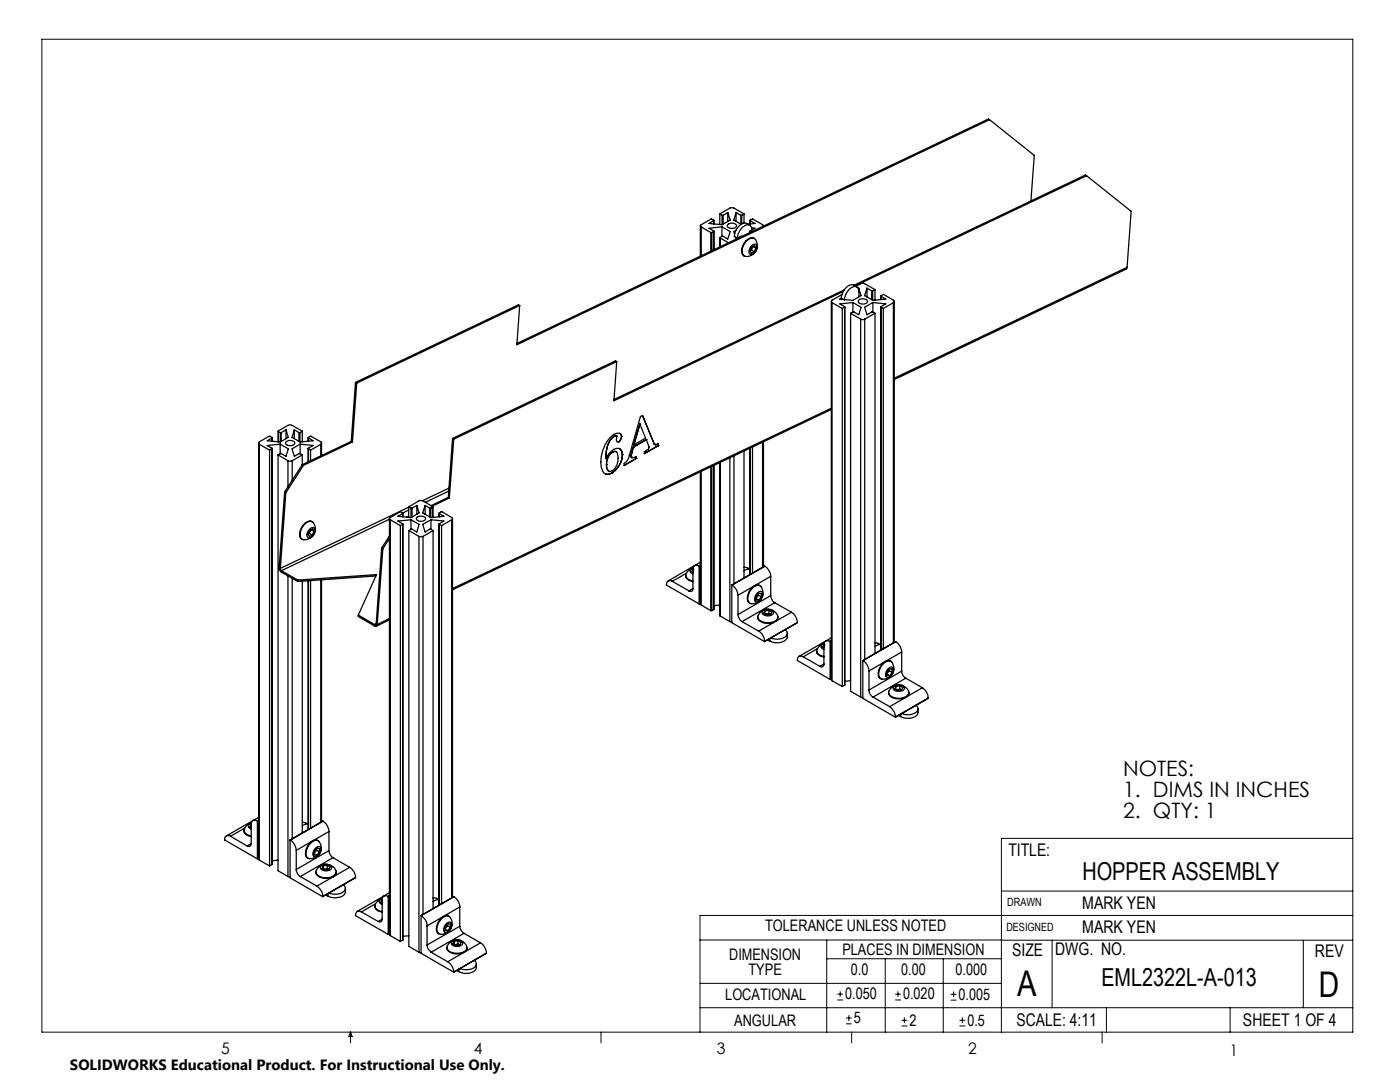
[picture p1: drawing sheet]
<svg xmlns="http://www.w3.org/2000/svg" width="279mm" height="216mm" viewBox="0 0 279 216" stroke-linecap="round" stroke-linejoin="round" font-family="sans-serif">
<g fill="none" stroke="#000" stroke-width=".2">
<path d="M8.4 7.8h261.6v198.2h-261.6zM199.8 177.8h70.2M270 167.3h-70.2v38.7M139.7 187.6h60.2M139.7 196.2h60.1M165 187.6v18.4M165 191.3h34.8M167.1 199.5h1.1M167.1 198.4h1.1M167.7 197.8v1.1M176.7 191.3v14.7M178.6 199.5h1.2"/>
<path d="M178.6 198.4h1.2M179.2 197.8v1.1M188.2 191.3v14.7M189.7 199.6h1.2M189.7 198.4h1.2M190.3 197.8v1.2M199.8 187.6h70.2M210 187.6v13.5M260.1 187.6v13.5M270 182.7h-130.3v23.3M70 206v2.1M70 206l.3 .8h-.7z"/>
<path d="M119.9 206v2.1M139.7 201.1h130.3M168.8 204.3h1.2M168.8 203.1h1.2M169.4 202.6v1.1M170 206v2.1M179.9 204.7h1.2M179.9 203.6h1.2M180.5 203v1.2M191.5 204.7h1.2M191.5 203.6h1.2M192.1 203v1.2"/>
<path d="M220 206v2.1M220.8 201.1v4.9M245.5 201.1v4.9"/>
</g>
<g fill="none" stroke="#000" stroke-width=".25">
<path d="M197.5 23.9l-94.3 44.9 .5-7.8M197.5 23.9l8.9 7.1-.7 9.1M197.5 23.9l-.2-.2-94.1 44.8M216.9 35.1l-46.3 21.9M216.9 35.1l8.8 7.1-.8 11.1M216.9 35.1l-.3-.2-46.2 22M139.8 45v6.1M139.9 45.3l2 1.1M139.9 45.3v5.7M141.9 46.4h.2M141.9 46.4v3.7M142.1 46.4v3.6"/>
<path d="M142.4 44l.1-.1-.5-.2-2.1 1.1a.24 .24 0 0 0-.1 .3 .24 .24 0 0 0 .1 .2M142.4 46.2l-.3 .2M142.4 44l-.9 .6 2.6 .2M142.4 44v.7M142.4 46.2v3.6M142.5 44v.7M142.5 46.1v3.7M143.7 42.7l2.1-1.2h.7l2 1.2M143.7 42.7l.4 .3M143.7 42.7v2.1M143.7 47.4v1.8M143.7 47.5l1.7 .9"/>
<path d="M143.7 47.5v1.7M144.1 45.3l1.6 .9-.5 1.5-1.1-.5M144.1 45.3l-2.6 .2 1 .6-.1 .1M144.1 45.3v1.9M144.1 47.2l-.4 .3M144.1 43h.2M144.1 43v1.8M144.3 43v1.7M145.2 44.8a1.19 1.19 0 0 1 1.8 .2 1.09 1.09 0 0 1-1.9 0zM145.2 42.4l.5 1.5-1.6 .9M145.2 42.4l-.9 .6M145.2 42.4v1.8"/>
<path d="M146.9 46l-.5 .2 .2 .5M146.9 42.4l.9 .6M146.9 42.4l-.5 1.5 1.5 .8M146.9 42.4v1.8M147.8 43h.2M147.8 43v1.7M148 43v1.7M148.1 47.2l-.2-.1-1 .6-.1-.4M148.5 42.7l-.5 .3M148.5 42.7v1.8M149.3 47.8a1.09 1.09 0 0 1 1.3-.2 1.09 1.09 0 0 1 .5 1.2 2.05 2.05 0 0 1-2.7 2.2 2.44 2.44 0 0 1 .9-3.2zM149.6 44.9l-.6-.3a1.83 1.83 0 0 0-2 1.2l-.5 1.4 .7 .4a2.75 2.75 0 0 1 2.1-2.8 .94 .94 0 0 1 .8 1.1"/>
<path d="M149.7 44v.7M149.7 46.1v.3M149.7 50.1l.2 .4 .6-.3M149.7 44v-.1l.5-.2 2.1 1.2v.2M149.7 44l1 .6-1.4 .1M149.7 46.2l.2 .1M149.7 46.2v.2M149.9 49.1a.72 .72 0 0 1 1.1-.3 1.47 1.47 0 0 1-1.2 2l-.2-.1a1.3 1.3 0 0 1 .3-1.6zM150 49.9l-.3 .1M150 49.9l.5 .3M150 45.5h.7l-1 .6v.1M150.3 49.2l-.3 .7"/>
<path d="M150.3 49.2l.5 .3M150.5 47.6a1.3 1.3 0 0 0-1.7 .5 2.33 2.33 0 0 0-.5 2.8l.2 .2M150.8 49.5l-.3 .7M150.8 49.5l-.2-.5-.6 .3-.3 .8M152.4 45v.1M167.9 59.5l-.3 .2 .7 .1M167.9 59.5v.2M168 58.8l-1.9 1.1-.2 .2 .2 .3M168.3 58.2l-45.8 21.8 .6-7.9M168.5 57.9l-46 21.8M170.8 57.2l1-.6 .5-.1 2.3 1.3M171 57.3l-.6-.4a1.83 1.83 0 0 0-2.1 1.2l-.4 1.4"/>
<path d="M171.3 59.9a1.19 1.19 0 0 1 1.8 .2 1.09 1.09 0 0 1-1.8 0zM171.4 57.5l.4 1.5-1.6 .9-1.5-.1M171.4 57.5l-.1 .1M171.4 57.5v.3M171.4 59.2v-1a.88 .88 0 0 0-.4-.9 .88 .88 0 0 0-1 .1 3.3 3.3 0 0 0-1.5 2.5l-.6-.4M173 57.5l1 .5M173 57.5l-.5 1.5 1.7 .9 2.6-.2-.9-.6M173 57.5v1.8M174 58h.2M174 58v1.8M174.2 58v1.9M174.6 57.8l-.4 .2"/>
<path d="M174.6 57.8v2.1M175.8 59.1v.7M175.9 59.1l-.1-.1 .5-.3 2 1.2a.26 .26 0 0 1 .2 .2 .26 .26 0 0 1-.2 .3M175.9 59.1v.7M224.9 53.3l-.1 .4-46.3 22M224.9 53.3l-46.4 22.2M70.9 76.3l.3 .1M70.9 76.3l-.8 11.8M71.2 76.4l-.9 11.8M103.7 61l-32.5 15.4M103.7 61l-.2-.2-32.6 15.5M123.1 72.1l-32.5 15.5"/>
<path d="M123.1 72.1l-.3-.1-32.5 15.5M165.9 60.1v75.5l.2 .2M166.1 60.4l2 1.2M166.1 60.4v75.4M168.1 61.6v75.4M168.6 61.3l-.5 .3M168.6 61.3v75.4M168.6 61.2v75.5M169.8 62.5l2 1.2M169.8 62.5v75.4l2 1.2M170.2 60.4l1.6 .9-.4 1.5-1-.6-.2 .1M170.2 60.4l-2.6 .2 1 .7"/>
<path d="M170.2 62.3l-.4 .2M170.2 60.4v1.9M171.8 63.7l.3 .1 .5-.1M171.8 63.7v75.4M172.6 63.7v67.9M174.2 60.4l2.6 .2-1 .6 .1 .1M174.2 60.4l-1.7 .9 .5 1.5 1-.6 .6 .3M174.2 60.4v1.9M174.6 62.5l-2 1.2M174.6 62.5v67.9M175.8 61.2v68.5M175.9 61.3l.4 .3"/>
<path d="M175.9 61.3v68.4M176.3 61.6v67.8M178.3 60.4l-2 1.2M178.3 60.4v67.9M178.5 60.1v68.1M51.6 88.4v83.1l.2 .1M51.8 88.7l2 1.1M51.8 88.7v82.9M53.8 89.8v83M54.3 87.4v-.1l-.6-.2-1.9 1.1-.2 .1 .2 .4M54.3 89.5l-.5 .3M54.3 87.4l-1 .5 2.6 .3"/>
<path d="M54.3 87.4v.7M54.3 89.5v83M54.3 87.3v.8M55.5 90.8l2 1.1M55.5 90.8v82.9l2 1.2M55.5 86v2.2M55.6 86.1l.4 .2M55.6 86.1v2.1M55.9 88.6l-2.6 .3 1 .5v.1M55.9 88.6l1.6 1-.4 1.5-1.1-.6M55.9 88.6v1.9M56 86.3h.1"/>
<path d="M56 90.5l-.5 .3M56 86.3v1.9M56.1 86.3v1.8M56.8 98.2l.2 .1M56.8 98.2l-1.1 15.1M57 88.2a1.19 1.19 0 0 1 1.8 .2 1.09 1.09 0 0 1-1.8 0zM57 98.3l-1 15.1M57.1 85.8l.4 1.5-1.6 .9M57.1 85.8l-1 .5M57.1 85.8v1.7M57.5 91.9l.3 .1 .5-.1M57.5 91.9v5.3"/>
<path d="M58.3 91.9v4M58.7 85.8l1 .5M58.7 85.8l-.4 1.5 1.6 .9 2.6-.3-.9-.5M58.7 85.8v1.7M59.7 86.3h.2M59.7 86.3v1.8M59.9 86.3v1.9M59.9 88.6l2.6 .3-1 .5 .1 .1M59.9 88.6l-1.6 1 .4 1.5 1-.6 .6 .3M59.9 88.6v1.9M60.3 86l-2-1.1-.5-.1-2.2 1.2v.1M60.3 86l-.4 .3"/>
<path d="M60.3 90.8l-2 1.1M60.3 86v2.2M60.3 90.8v1.9M60.3 92.7l.3 .2M60.3 92.7l-3.5 5.5M60.6 92.9l-3.6 5.4M61.5 87.3v.8M61.5 89.5v2.7M61.6 87.4l-.1-.1 .5-.3 2 1.2 .2 .1-.2 .4M61.6 89.5l.4 .3M61.6 87.4v.7M61.6 89.5v2.6"/>
<path d="M62 89.8v2.1M64 88.7l-2 1.1M64 88.7v2.3M64.2 88.4v2.5M70.1 88.1l.2 .1M70.1 88.1l-9.8 4.6M70.3 88.2l-9.7 4.7M89.5 99.2l.2 .2M89.5 99.2l-3.5 1.7M89.6 98l-4.7 2.2M89.6 97.4l-5.3 2.5M89.7 99.4l-3.4 1.6"/>
<path d="M90.3 87.5l.3 .1M90.3 87.5l-.8 11.7M90.6 87.6l-.9 11.8M120.9 91.1v.4M120.9 91.1h.1M120.9 91.5h.1M121 92.7l.1 .7 .4 .6M121 92.7h.1M122.1 94.4l-.6 .2h-.6M122.1 94.4h.1M122.3 90.2a2.78 2.78 0 0 0-1.3 2.5M122.3 90.2a.58 .58 0 0 1 .9 .1 2.82 2.82 0 0 1-1.5 3.8h-.1"/>
<path d="M122.3 90.2h.1M122.6 87.1a4.6 4.6 0 0 0-1.7 4M122.6 87.1h.1M122.9 90.1l-.6 .1M123 87l-.4 .1M123 87h.1M123 87v1l.1 .1h.4M123.5 88.1h.1M123.5 88.1l-.2 .1M123.7 89.6l.4 .5 .1 .6M123.9 86.6l.1 .5M124 87.1l-.1 .6-.4 .4"/>
<path d="M124 87.1v-.4l-.4-.2a2.54 2.54 0 0 0-2.4 1.5 6.6 6.6 0 0 0-.9 6.1 1.16 1.16 0 0 0 1.8 .3M124 87.1h.1M124.2 90.7a4.4 4.4 0 0 1-2.1 3.7M124.2 90.7l-.1-.6a1 1 0 0 0-1.6-.4 4.1 4.1 0 0 0-1.6 1.8M124.2 90.7h.1M125.9 91.1l.2 .3 .9-.3v.4M125.9 91.1l.1 .2M125.9 91.1h.1M126 90.4l-.1 .7M126 90.4h.1M126.4 89.2h.1M126.4 89.2l-.4 1.2"/>
<path d="M126.5 88.8h.1M127 91.5h.1M127.7 84.6h.1M127.7 84.6l-1.2 4.2M127.7 84.6l1.1 2.8-2.3 1.4M129 87.7l.5 1.7-.9 .7v.4l2.7-1.6M129 87.7h.1M129 87.7l-2.6 1.5M130.6 88.6l-2.4-5.7-.4 .2-2.2 7.8a2.13 2.13 0 0 1-1 1.6v.4l2.4-1.4M130.6 88.6l.2 .2 .5-.3v.4M130.6 88.6l.1 .2M130.6 88.6h.1"/>
<path d="M131.3 88.9h.1M139.8 94.2v26.3l.1 .2M139.9 94.1v26.6M141.9 93.2v28.6M142.1 93.1v28.7M142.4 92.9v28.7M142.5 92.9l-.1 28.7M143.7 92.3v30.6M145.7 91.3v32.7M146.5 90.9v25.6M148.5 90v25.3M149.7 89.4v25.2"/>
<path d="M150.2 89.2v25.1M152.2 88.2v25M152.4 88.2v24.9M165.9 81.7l-75.6 36M165.9 81.5l-75.6 35.9M55.7 113.3l.2 .6 .3 .3M55.7 113.3l.3 .1M56 113.4l.2 .5M56.2 113.9l3.2 1.8M56.2 113.9v.3M56.2 114.2l3.2 1.8M57.5 114.9v60"/>
<path d="M58.3 115.4v52M59.4 115.7l15.7-1-3.6 8M59.4 115.7v.3M60.3 116v50.2M60.7 104.7a1.13 1.13 0 0 1 2-.2 2.1 2.1 0 0 1-.2 2.4 2.1 2.1 0 0 1-2.3 .7 2.21 2.21 0 0 1 .5-2.9zM61.5 115.9v49.6M61.5 106.6l.2 .5 .6-.3M61.6 115.9v49.6M61.7 106.4l-.2 .2M61.7 106.4l.6 .4M62 105.4l.5-.1a1.2 1.2 0 0 1-.4 1.9l-.5 .2a1.06 1.06 0 0 1 .1-1.7zM62 115.9v49.3"/>
<path d="M62.3 104.1a1.28 1.28 0 0 0-1.7 .6 2.11 2.11 0 0 0-.4 2.9h.1M62.7 106l-.3-.4-.6 .2-.3 .8M62.7 106l-.4 .8M62.7 106l-.6-.3-.4 .7M64 115.7v48.4M64.2 115.7v48.3M75 114.9l-15.6 1.1M76.2 109.4l.2 .1M76.2 109.4l-1.1 15.1M76.4 109.5l-1.1 15.1M77.7 103.5v82.9l.2 .3M77.7 107.5l-1.3 2"/>
<path d="M77.7 107l-1.5 2.4M77.7 103.6l-21.5 10.3M77.9 103.7l2 1.2M77.9 103.7v83M79.9 104.9v83M80.4 102.4l-.5-.3-2 1.2a.24 .24 0 0 0-.2 .2 .24 .24 0 0 0 .2 .2M80.4 102.4l-1 .6 2.6 .3M80.4 102.4v.7M80.4 104.6v83M81.6 101.1l2.1-1.2h.5l2.2 1.2-.1 .1M81.6 101.1l.4 .3M81.6 101.1v2.2"/>
<path d="M81.6 103l-.4 .2M81.6 101.2l-25.6 12.2M81.6 101.8l-1.2 .6M81.6 105.9l2 1.1M81.6 105.9v82.9l2 1.2M82 101.4h.2M82 103.7l1.6 .9-.4 1.6-1-.6-.6 .3M82 103.7l-2.6 .3 1 .5-.5 .4M82 101.4v1.9M82 103.7v1.9M82.2 101.4v1.8M83.1 103.3a1.19 1.19 0 0 1 1.8 .2 1.09 1.09 0 0 1-1.8 0z"/>
<path d="M83.2 100.9l.4 1.4-1.6 1M83.2 100.9l-1 .5M83.2 100.9v1.7M83.6 107h.8M83.6 107v83M84.4 107v75.5M84.8 100.9l1 .5M84.8 100.9l-.5 1.4 1.7 1 2.6-.3-.9-.5M84.8 100.9v1.7M85.8 101.4h.2M85.8 101.4v1.8M86 101.4v1.9"/>
<path d="M86 103.7l2.6 .3-1 .5 .1 .1M86 103.7l-1.7 .9 .5 1.6 1-.6 .6 .3M86 103.7v1.9M86.3 101.2l-.3 .2M86.3 101.2v2.1M86.4 101.1v2.2M86.4 105.9v75.4M86.4 105.9l-2 1.1M87.6 102.4v.7M87.6 104.6v76M87.7 102.5l.3-.4h.2l1.9 1.2a.24 .24 0 0 1 .2 .2 .24 .24 0 0 1-.2 .2M87.7 104.6l.4 .3"/>
<path d="M87.7 102.5v.6M87.7 104.6v76M88.1 104.9v75.4M90.1 103.7l-2 1.2M90.1 103.7v75.4M90.3 103.5v75.6M134.2 116a.73 .73 0 0 0-.9-.1 .73 .73 0 0 0-.3 .8l6.5 3.8M134.2 116l3.3 1.9M136.8 114.8a1.43 1.43 0 0 0 1.5 1.3M137 114.4l-2.8 1.6M138.3 114.5l-.5-.4a.64 .64 0 0 1 .5-.8 1.74 1.74 0 0 0-1.4 1.8 1.79 1.79 0 0 0 1.4 .8M138.3 113.6h.1"/>
<path d="M138.3 117.4a.48 .48 0 0 1-.2 .6 .48 .48 0 0 1-.6-.1M138.3 113.6l-.2 .5 .2 .1M138.3 113.6v3.8M138.3 117.4l-.8 .5M138.6 112.9l-5.3 3M139.5 112.9a.73 .73 0 0 0-.8-.1 .73 .73 0 0 0-.4 .8M139.5 112.9v.1M139.5 113v7.5M139.8 112.2l-1.2 .7M139.8 112.8l-.3 .2M139.8 112.7l-.3 .2M146 116.7v7.5l6.6 3.8"/>
<path d="M146 116.7h.1M146.1 116.7a2.71 2.71 0 0 1 1.2 2.1M147.3 118.8v3.8M148.5 113.2l.7 .1 .5 .3h-.6l-.6 .3M150.3 117.2a1.1 1.1 0 0 1 1.6-.1 2.12 2.12 0 0 1 0 2.4 2.12 2.12 0 0 1-2.3 .9 1.76 1.76 0 0 1 0-2.4zM150.9 119.5l.5 .2M151.1 118.3a.63 .63 0 0 1 1-.1 1.43 1.43 0 0 1-1.2 1.9 1.19 1.19 0 0 1 .2-1.8zM151.3 118.8l-.4 .5M151.3 118.5v.3M151.3 118.8l.6 .3M151.7 116.9a1.42 1.42 0 0 0-1.9 .6l-.3 .5a1.7 1.7 0 0 0 .1 2.4M151.9 119.1v-.7h-.5l-.5 .6v.7h.5"/>
<path d="M151.9 119.1l-.5 .6M152.6 113a2.57 2.57 0 0 1 1.2 2M152.6 113l-6.5 3.7M152.6 113l-6.6 3.7M153.8 118.9a1.83 1.83 0 0 0 .8 1.4M153.8 115l-6.5 3.8M153.8 115v3.9M153.8 118.9l-6.5 3.7M71.5 122.7v.3l3.3 1.9M71.5 122.7l3.3 1.9M74.8 124.6v.3M75.1 124.5l-.3 .1"/>
<path d="M75.1 124.5l.2 .1M75.3 124.6a.34 .34 0 0 1-.2 .3 .34 .34 0 0 1-.3 0M77.7 123.7l-2.6 1.3M77.7 123.4l-2.4 1.2M139.8 120.4l-.3 .1M139.9 120.7l2 1.1M141.9 121.8h.2M142.4 121.6l-.3 .2M143.7 120.7l-1.2 .2M143.7 122.9l2 1.1M145.7 124l.3 .1M147.3 122.6a2 2 0 0 0 .8 1.4"/>
<path d="M148.1 124l3.3 1.9M151.2 123.1a1.11 1.11 0 0 0 1 1.1l.5 .2a2.34 2.34 0 0 0 2.5-.9l.1-.4M151.4 125.9a2.46 2.46 0 0 1 1.2 2.1M151.6 122.3a2.1 2.1 0 0 1 2.1-.7 2.1 2.1 0 0 1 1.6 1.5 1.8 1.8 0 0 1-2.1 1.2 1.8 1.8 0 0 1-2-1.2zM152.2 122a1.58 1.58 0 0 1 2.2 .1 1.02 1.02 0 0 1-1.5 .8 .68 .68 0 0 1-.7-.9zM152.6 121.9v.6M153.2 127.7l.4 .2M153.5 121.8l.6 .3-.3 .5-.8 .1-.6-.4 .2-.4M153.5 121.8l-.9 .1M153.5 122.4l-.7 .1M153.5 122.4l.2 .2M153.5 121.8v.6"/>
<path d="M153.6 127.4v.5M154.6 120.3l-6.5 3.7M154.6 120.3l3.3 1.9M156.7 125.7a.85 .85 0 0 1 .4 .8 .85 .85 0 0 1-.6 .7 3.2 3.2 0 0 1-2.7 .1M157.1 126.4a1.5 1.5 0 0 1-1.5 1.8 3.1 3.1 0 0 1-2-.3M157.9 122.2a2.61 2.61 0 0 1 1.2 2M157.9 122.2l-6.5 3.7M159.1 124.2h.1M159.1 124.2l-6.5 3.8M160.3 131.1a.72 .72 0 0 0-.9-.1 .72 .72 0 0 0-.3 .8l6.6 3.8M160.3 131.1l3.3 1.9M163 129.9a1.37 1.37 0 0 0 1.4 1.2"/>
<path d="M163.1 129.4l-2.8 1.7M164.4 129.6a.6 .6 0 0 1-.4-.9l.5-.3a1.74 1.74 0 0 0-1.4 1.8 1.79 1.79 0 0 0 1.3 .8M164.4 128.7h.1M164.4 132.5a.49 .49 0 0 1-.2 .5 .49 .49 0 0 1-.6 0M164.4 128.7l-.2 .5 .2 .1M164.4 128.7v3.8M164.4 132.5l-.8 .5M164.7 128l-5.2 3M165.6 128a.72 .72 0 0 0-.8-.1 .72 .72 0 0 0-.4 .8M165.6 128h.1M165.7 128v7.6M165.9 127.3l-1.1 .6"/>
<path d="M165.9 135.4l-.2 .2M165.9 127.9l-.2 .1M165.9 127.8l-.3 .2M166.1 135.8l2 1.2M168.6 136.7l-.5 .3M169.8 135.8l-1.2 .2M171.8 139.1l.4 .1M172.2 131.8v7.5l6.5 3.8M172.2 131.8h.1M172.2 131.8a2.61 2.61 0 0 1 1.2 2.1M173.4 137.7a1.61 1.61 0 0 0 .8 1.4M173.4 133.9v3.8"/>
<path d="M174.2 139.1l3.4 1.9M174.6 128.3h.4l.8 .4a1.15 1.15 0 0 0-1.2 .3M176.1 132.7a1.28 1.28 0 0 1 1.9-.5 2.1 2.1 0 0 1 .1 2.4 2.1 2.1 0 0 1-2.3 .8 1.76 1.76 0 0 1 0-2.3zM177 134.5l.6 .3M177.3 133.4a.67 .67 0 0 1 1-.2 1.47 1.47 0 0 1-1.3 1.9 1.15 1.15 0 0 1 .3-1.7zM177.3 138.2a1.38 1.38 0 0 0 1.6 1.2l.5 .1a1.68 1.68 0 0 0 2-1.3M177.5 133.8l-.5 .6M177.5 133.5v.3M177.5 133.8l.5 .4M177.7 137.4a2.12 2.12 0 0 1 3.7 .8 1.99 1.99 0 0 1-2.5 1.1 1.67 1.67 0 0 1-1.6-1.1zM177.8 131.9a1.42 1.42 0 0 0-1.8 .7 2.46 2.46 0 0 0-.6 2.6l.4 .2M178 134.2v-.7h-.4l-.6 .6v.7h.6"/>
<path d="M178 134.2l-.4 .6M178.3 137a1.54 1.54 0 0 1 2.2 .1 .64 .64 0 0 1-.7 .8 1.16 1.16 0 0 1-1.6-.6zM178.8 128.1a2.61 2.61 0 0 1 1.2 2M178.8 128.1l-6.6 3.7M178.8 137v.5M179.6 136.8l.6 .4-.2 .5-.9 .1-.5-.4 .2-.4M179.6 136.8l-.8 .2M179.6 137.5l-.7 .1M179.6 137.5l.2 .2M179.6 136.8v.7M180 133.9a1.61 1.61 0 0 0 .8 1.4M180 130.1l-6.6 3.8"/>
<path d="M180 130.1v3.8M180 133.9l-6.6 3.8M180.8 135.3l-6.6 3.8M180.8 135.3l3.3 1.9M184.1 137.2a2.71 2.71 0 0 1 1.1 2.1M184.1 137.2l-6.5 3.8M185.2 139.3l-6.5 3.8M177.6 141a2.71 2.71 0 0 1 1.1 2.1M178.7 143.1h.1M179.3 142.8l.4 .2M179.7 142.5v.5M182.8 140.7a.85 .85 0 0 1 .4 .9 .85 .85 0 0 1-.6 .7 3.2 3.2 0 0 1-2.6 .1"/>
<path d="M183.2 141.4v.8a2.01 2.01 0 0 1-2.5 1.1l-1-.3M44.8 167.6l6.6 3.8M44.8 167.6h.1M46 166.9a.72 .72 0 0 0-.8-.1 .72 .72 0 0 0-.4 .8M46 166.9l3.3 1.9M48.7 165.7a1.37 1.37 0 0 0 1.4 1.2M48.8 165.2l-2.8 1.7M50.1 168.3a.51 .51 0 0 1-.2 .5 .51 .51 0 0 1-.6 0M50.1 164.5v3.8M50.1 168.3l-.8 .5M50.2 164.2a1.74 1.74 0 0 0-1.4 1.8 1.95 1.95 0 0 0 1.3 .8M50.2 164.3a.55 .55 0 0 0-.6 .3 .55 .55 0 0 0 .2 .6l.3 .2"/>
<path d="M50.4 163.8l-5.2 3M51.3 163.8a.74 .74 0 0 0-.8-.1 .74 .74 0 0 0-.4 .8l-.2 .5 .2 .1M51.3 163.8h.1M51.4 163.8v7.6M51.6 163.1l-1.1 .6M51.6 171.2l-.2 .2M51.6 163.7l-.2 .1M51.6 163.7l-.3 .1M51.8 171.6l2 1.2M54.3 172.5l-.5 .3M55.5 171.6l-1.2 .2M57.5 174.9l.4 .1"/>
<path d="M57.9 167.6v7.6l6.5 3.7M57.9 167.6h.1M57.9 167.6a2.61 2.61 0 0 1 1.2 2.1M59.1 173.5a1.83 1.83 0 0 0 .8 1.4M59.1 169.7v3.8M59.9 174.9l3.4 1.9M60.3 164.1h.4l.8 .4M61.5 164.5a1.18 1.18 0 0 0-1.2 .3M62.1 168.1a1.09 1.09 0 0 1 1.4-.4 1.09 1.09 0 0 1 .6 1.3 2.13 2.13 0 0 1-2.6 2.3 1.98 1.98 0 0 1 .3-2.8zM62.7 170.3l.6 .3M63 169.2a.68 .68 0 0 1 1-.1 1.43 1.43 0 0 1-1.3 1.9 1.15 1.15 0 0 1 .3-1.8zM63 174a1.38 1.38 0 0 0 1.6 1.2l.5 .1a1.68 1.68 0 0 0 2-1.3"/>
<path d="M63.2 169.7l-.5 .5M63.2 169.3v.4M63.2 169.7l.5 .3M63.3 176.8a2.71 2.71 0 0 1 1.1 2.1M63.4 173.2a2.12 2.12 0 0 1 3.7 .8 2.26 2.26 0 0 1-3 1 1.02 1.02 0 0 1-1-.7 1.02 1.02 0 0 1 .3-1.1zM63.5 167.7a1.42 1.42 0 0 0-1.8 .7 2.46 2.46 0 0 0-.6 2.6l.4 .3M63.7 170v-.7h-.4l-.6 .6v.7h.6M63.7 170l-.4 .6M64 172.8a1.54 1.54 0 0 1 2.2 .1 .76 .76 0 0 1-1 .9 1.07 1.07 0 0 1-1.3-.7zM64.4 178.9h.1M64.5 163.9a2.71 2.71 0 0 1 1.2 2M64.5 172.8v.6"/>
<path d="M64.5 163.9l-6.6 3.7M65 178.6l.4 .2M65.3 172.6l.6 .4-.2 .5-.8 .1-.6-.4 .2-.4M65.3 172.6l-.8 .2M65.3 173.3l-.7 .1M65.3 173.3l.3 .2M65.3 172.6v.7M65.4 178.3v.5M65.7 169.7a1.83 1.83 0 0 0 .8 1.4M65.7 165.9l-6.6 3.8M65.7 165.9v3.8M65.7 169.7l-6.6 3.8"/>
<path d="M66.5 171.1l-6.6 3.8M66.5 171.1l3.3 2M68.5 176.5a.87 .87 0 0 1 .4 .9 .87 .87 0 0 1-.6 .7 3.2 3.2 0 0 1-2.6 .1M68.9 177.3a1.46 1.46 0 0 1-1.5 1.8 3.4 3.4 0 0 1-2-.3M69.8 173.1a2.34 2.34 0 0 1 1.1 2M69.8 173.1l-6.5 3.7M70.9 175.1l-6.5 3.8M76.2 179.6h.1M76.2 179.6l-.2 .4 .3 .2M76.2 179.6v.6M76.3 179.6v3.8M76.6 178.8l-5.3 3.1"/>
<path d="M77.4 178.9a.7 .7 0 0 0-.8-.1 .7 .7 0 0 0-.3 .8M77.4 178.9h.1M77.5 178.9v7.5M77.7 178.2l-1.1 .6M77.7 178.8l-.2 .1M77.7 178.7l-.3 .2M86.4 179.2a1.01 1.01 0 0 1 1.2 .3M87.6 179.6h-.5l-.7 .3M90.6 178.9a2.46 2.46 0 0 1 1.2 2.1M90.6 178.9l-6.5 3.8M90.6 178.9l-6.6 3.8M72.1 182a.73 .73 0 0 0-.8-.1 .73 .73 0 0 0-.4 .8l6.6 3.7"/>
<path d="M72.1 182l3.4 1.9M74.8 180.8a1.3 1.3 0 0 0 1.5 1.2M75 180.3l-2.9 1.7M76.3 180.5l-.6-.4a.63 .63 0 0 1 .6-.8 1.75 1.75 0 0 0-1.4 1.8 1.64 1.64 0 0 0 1.4 .8M76.3 183.4a.49 .49 0 0 1-.3 .5 .49 .49 0 0 1-.5 0M76.3 183.4l-.8 .5M77.7 186.3l-.2 .1M77.9 186.7l2 1.2M80.4 187.6l-.5 .3M80.4 187.5v.1M81.6 186.7l-1.2 .1M83.6 190l.4 .1"/>
<path d="M84 182.7h.1M84 182.7v7.5l6.6 3.8M84.1 182.7a2.46 2.46 0 0 1 1.1 2M85.2 188.6a1.98 1.98 0 0 0 .8 1.4M85.2 184.7v3.9M86 190l3.4 1.9M88.2 183.2a1.1 1.1 0 0 1 1.7-.1 2.12 2.12 0 0 1 0 2.4 2.12 2.12 0 0 1-2.3 .8 1.76 1.76 0 0 1 0-2.3zM88.9 185.4l.5 .3M89.1 184.3a.63 .63 0 0 1 1-.2 1.43 1.43 0 0 1-1.3 2 1.19 1.19 0 0 1 .3-1.8zM89.2 189.1a1.43 1.43 0 0 0 1.5 1.2 2.44 2.44 0 0 0 2.4-.8l.1-.4M89.3 184.7l-.4 .6M89.3 184.4v.3"/>
<path d="M89.3 184.7l.6 .4M89.4 191.9a2.61 2.61 0 0 1 1.2 2.1M89.6 182.8a1.29 1.29 0 0 0-1.8 .7 2.14 2.14 0 0 0-.3 2.8h.1M89.9 185.1v-.7l-.5-.1-.5 .7v.7h.5M89.9 185.1l-.5 .6M89.9 187.9a2.1 2.1 0 0 1 3.3 1.2 1.67 1.67 0 0 1-2 1.1 1.74 1.74 0 0 1-2-1.1l.3-.8zM90.4 187.7l.3-.1a1.18 1.18 0 0 1 1.7 .6 1.47 1.47 0 0 1-2.3 .2v-.3zM90.6 187.9v.6M91.2 193.6l.4 .3M91.4 187.7l.6 .4-.2 .4-.8 .2-.6-.4 .2-.4M91.4 187.7l-.8 .2M91.4 188.4l-.7 .1"/>
<path d="M91.4 188.4l.3 .2M91.4 187.7v.7M91.6 193.4v.5M91.8 184.8a1.9 1.9 0 0 0 .8 1.4M91.8 181l-6.6 3.7M91.8 181v3.8M91.8 184.8l-6.6 3.8M92.6 186.2l-6.6 3.8M92.6 186.2l3.3 1.9M94.7 191.6a.85 .85 0 0 1 .4 .9 .85 .85 0 0 1-.6 .7 3.6 3.6 0 0 1-2.7 .1M95.1 192.3a1.5 1.5 0 0 1-1.5 1.9 3.1 3.1 0 0 1-2-.3M95.9 188.1a2.61 2.61 0 0 1 1.2 2.1"/>
<path d="M95.9 188.1l-6.5 3.8M97.1 190.2l-6.5 3.8M97.1 190.2h.1"/>
</g>
<g font-size="7.1">
<text x="203" y="198.7">A</text>
<text x="263.2" y="198.9">D</text>
</g>
<g font-size="4.9">
<text x="216" y="175.7">HOPPER ASSEMBLY</text>
<text x="219.8" y="196.7">EML2322L-A-013</text>
</g>
<g font-size="4.2">
<text x="224.2" y="154.8">NOTES:</text>
<text x="224.2" y="158.9">1. DIMS IN INCHES</text>
<text x="224.2" y="163.1">2. QTY: 1</text>
</g>
<g font-size="3.5">
<text x="201.2" y="170.7">TITLE:</text>
<text x="216" y="181.4">MARK YEN</text>
<text x="202" y="190.7">SIZE</text>
<text x="210.6" y="190.6">DWG. NO.</text>
<text x="216" y="186.2">MARK YEN</text>
<text x="262.4" y="190.9">REV</text>
<text x="202.9" y="204.6">SCALE: 4:11</text>
<text x="248.1" y="204.6">SHEET 1 OF 4</text>
</g>
<g font-size="3.2">
<text x="152.7" y="185.7">TOLERANCE UNLESS NOTED</text>
<text x="145.5" y="191.5">DIMENSION</text>
<text x="168.1" y="190.5">PLACES IN DIMENSION</text>
<text x="149.4" y="194.6">TYPE</text>
<text x="169.8" y="194.6">0.0</text>
<text x="179.8" y="194.6">0.00</text>
<text x="190.7" y="194.6">0.000</text>
<text x="144.7" y="199.6">LOCATIONAL</text>
<text x="168.7" y="199.4">0.050</text>
<text x="180.2" y="199.4">0.020</text>
<text x="191.3" y="199.5">0.005</text>
<text x="146.5" y="204.6">ANGULAR</text>
<text x="170.4" y="204.2">5</text>
<text x="181.5" y="204.6">2</text>
<text x="193.1" y="204.6">0.5</text>
<text x="44.2" y="210.4">5</text>
<text x="94.6" y="210.3">4</text>
<text x="143.1" y="210.4">3</text>
<text x="193.2" y="210.3">2</text>
<text x="245.4" y="210.6">1</text>
</g>
<text font-size="3" x="14" y="213.5">SOLIDWORKS Educational Product. For Instructional Use Only.</text>
<g font-size="2.3">
<text x="200.8" y="185.7">DESIGNED</text>
<text x="201" y="180.9">DRAWN</text>
</g>
</svg>
